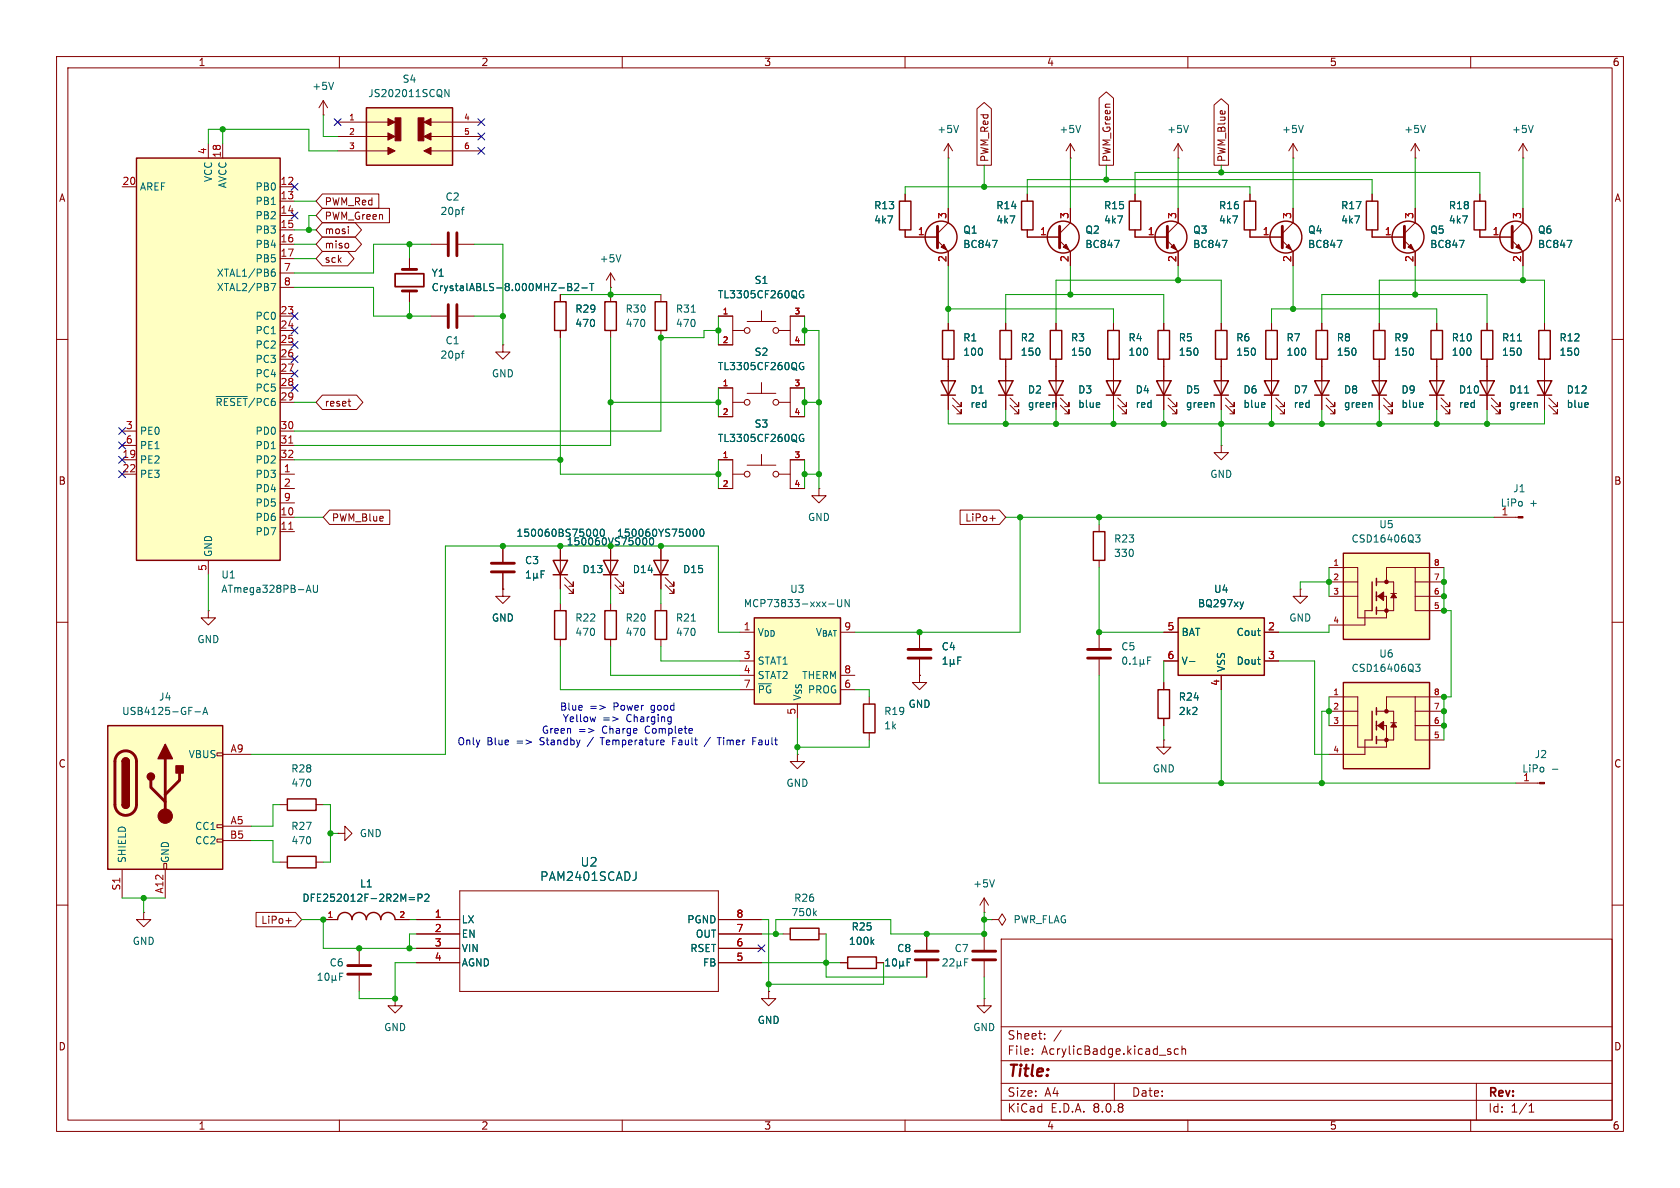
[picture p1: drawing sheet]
<svg xmlns="http://www.w3.org/2000/svg" width="297mm" height="210mm" viewBox="0 0 297 210" stroke-linecap="round" stroke-linejoin="round" font-family="sans-serif">
<g fill="none" stroke="#840000" stroke-width=".18">
<path d="M10 10h277v190h-277zM12 12h273v186h-273zM60 10v2M110 10v2M160 10v2M210 10v2M260 10v2M10 60h2M285 60h2M116.8 96.5v7.6M10 110h2M117.6 103.4l1.5 1.5v-.8v.8h-.7"/>
<path d="M117.6 102.1l1.5 1.5v-.7v.7h-.7M285 110h2M10 160h2M177 166h108v32h-108zM285 160h2M60 198v2M110 198v2M160 198v2M177 194.5h108M177 191.5h108M177 187.5h108M177 181.5h108"/>
<path d="M182.5 186.3v.1M182.5 185.5v.1M184.7 183.6v.1M184.7 182.8v.1M187.6 182.1l-1.3 2M197 191.5v3M206.6 185.9l.4 .1v.2l-.2 .2h-.3M206.6 185.4l.4 .1M208.3 185.5l-.4-.1-.3 .3v.4l.1 .2h.6M209 185.5l.2-.1 .3 .1 .1 .9M209 184.9v1.5M210 198v2"/>
<path d="M260 198v2M261 191.5v6.5M270.3 196.6h.9M270.3 195.5l.4-.4v1.5"/>
</g>
<path d="M115.6 99.1h2.5l-1.3 2.5zM115.6 101.6h2.5" fill="none" stroke="#840000" stroke-width=".25"/>
<path d="M122.7 93.6l.1-.1a.68 .68 0 0 1 .4 .7 .68 .68 0 0 1-.4 .6h-.1M123.8 93.7l.2-.2a.68 .68 0 0 1 .5 .7 .68 .68 0 0 1-.5 .6l-.2-.1-.1-.4z" fill="none" stroke="#006464" stroke-width=".18"/>
<path d="M24.1 27.9h25.4v71.2h-25.4z" fill="#ffffc2"/>
<path d="M24.1 27.9h25.4v71.2h-25.4z" fill="none" stroke="#840000" stroke-width=".25"/>
<g fill="none" stroke="#840000" stroke-width=".18">
<path d="M57.1 17.8l-.7 1.3M57.1 17.8v2.5M57.1 17.8l.8 1.3M21.6 33h2.5M36.8 25.4v2.5M39.4 25.4v2.5M49.5 33h2.6M49.5 35.6h2.6M49.5 38.1h2.6M57.1 20.3h.1M208.3 27.9h.1M208.3 25.4l-.8 1.3"/>
<path d="M208.3 25.4v2.5M208.3 25.4l.7 1.3M49.5 40.6h2.6M49.5 43.2h2.6M49.5 45.7h2.6M49.5 55.9h2.6M49.5 58.4h2.6M49.5 48.3h2.6M49.5 50.8h2.6M21.6 76.2h2.5M21.6 78.7h2.5M49.5 61h2.6"/>
<path d="M49.5 63.5h2.6M49.5 66h2.6M49.5 68.6h2.6M49.5 71.1h2.6M49.5 76.2h2.6M49.5 78.7h2.6M21.6 83.8h2.5M21.6 81.3h2.5M36.8 99.1v2.5M49.5 83.8h2.6M49.5 91.4h2.6M49.5 94h2.6"/>
<path d="M49.5 81.3h2.6M49.5 86.4h2.6M49.5 88.9h2.6"/>
</g>
<path d="M51 78.3h.8M51 93.6h.8" fill="none" stroke="#a90000" stroke-width=".18"/>
<path d="M59 14.5l-.5 1.3M210.1 22.2l-.4 1.2M47.9 50.1h.8l-.5 1.3M48 48.2l.4-.1 .3 .2-.1 .5h-.4l-.2-.1M48.6 47.6h-.4l-.2 .3M38.2 70.1h5.5M54.1 104.7l.5-1.3 .4 1.3M54.3 104.4h.6M55.4 103.4v1.1l.2 .2h.4l.1-.2v-1.1" fill="none" stroke="#006464" stroke-width=".18"/>
<path d="M64.8 19.1h15.2v10.1h-15.2z" fill="#ffffc2"/>
<g fill="none" stroke="#840000" stroke-width=".25">
<path d="M64.8 19.1h15.2v10.1h-15.2zM180.6 35.6h2v5h-2zM199.6 35.6h2.1v5h-2.1zM106.7 99.1h2.5l-1.3 2.5zM106.7 101.6h2.5"/>
<circle cx="166.4" cy="41.9" r="2.82"/>
<circle cx="188" cy="41.9" r="2.82"/>
<circle cx="207" cy="41.9" r="2.82"/>
</g>
<g fill="none" stroke="#840000" stroke-width=".18">
<path d="M59.7 26.7h8.9M59.7 24.1h8.9M59.7 21.6h8.9M76.2 26.7h8.9M76.2 24.1h8.9M76.2 21.6h8.9M167.6 36.8v2.6l-1.9 1.9M181.6 34.3v1.3M189.2 27.9h.1M189.2 25.4l-.7 1.3M189.2 25.4v2.5M189.2 36.8v2.6l-1.9 1.9"/>
<path d="M189.2 25.4l.8 1.3M200.7 34.3v1.3M208.3 36.8v2.6l-1.9 1.9M160 41.9h5.7M165.7 42.5l1.9 2v2.5M181.6 40.6v1.3h5.7M187.3 42.5l1.9 2v2.5M200.7 40.6v1.3h5.7M206.4 42.5l1.9 2v2.5M107.9 96.5v7.6M144.8 86.4v1.2h1.2l-1.2 1.3-1.3-1.3h1.3M144.8 86.4h.1"/>
<path d="M108.7 103.4l1.5 1.5v-.8v.8h-.7M108.7 102.1l1.5 1.5v-.7v.7h-.7"/>
</g>
<g fill="#840000" stroke="#840000" stroke-width=".18">
<path d="M68.6 26l1.2 .7-1.2 .6z"/>
<path d="M68.6 23.5l1.2 .6-1.2 .7z"/>
<path d="M68.6 21l1.2 .6-1.2 .6z"/>
<path d="M74.9 26.7l1.3-.7v1.3z"/>
<path d="M74.9 24.1l1.3-.6v1.3z"/>
<path d="M74.9 21.6l1.3-.6v1.2z"/>
<path d="M69.8 20.8h1.1v4.1h-1.1z"/>
<path d="M73.9 20.8h1v4.1h-1z"/>
<path d="M166.4 43.7l.5-.5 .5 1z"/>
<path d="M207 43.7l.5-.5 .5 1z"/>
<path d="M188 43.7l.5-.5 .5 1z"/>
</g>
<path d="M79.4 15.8v1.3l-.8-1.3v1.3M191 22.2l-.4 1.2M175.4 42.5h.9l-.6 1.3M197 42.5h.9l-.6 1.3M216.1 42.5h.8l-.5 1.3M114.3 95.6l-.1 .6-.2 .1h-.2M114.8 95.6l.1 .5 .2 .2 .3-.1 .1-.6" fill="none" stroke="#006464" stroke-width=".18"/>
<path d="M165.7 40v3.8M187.3 40v3.8M206.4 40v3.8" fill="none" stroke="#840000" stroke-width=".51"/>
<path d="M133.3 109.2h15.3v15.3h-15.3z" fill="#ffffc2"/>
<g fill="none" stroke="#840000" stroke-width=".25">
<path d="M159 35.6h2v5h-2zM220 35.6h2v5h-2zM241.6 35.6h2v5h-2zM260.6 35.6h2v5h-2zM115.8 53.3h2.1v5.1h-2.1zM214.9 58.4h2v5.1h-2zM223.8 58.4h2v5.1h-2zM232.7 58.4h2v5.1h-2zM253 58.4h2v5.1h-2zM261.9 58.4h2v5.1h-2zM272 58.4h2.1v5.1h-2.1zM214.6 67.3h2.6l-1.3 2.6z"/>
<path d="M214.6 69.9h2.6M223.5 67.3h2.6l-1.3 2.6zM223.5 69.9h2.6M232.4 67.3h2.5l-1.2 2.6zM232.4 69.9h2.5M242.6 67.3h2.5l-1.3 2.6zM242.6 69.9h2.5M252.7 67.3h2.6l-1.3 2.6zM252.7 69.9h2.6M261.6 67.3h2.6l-1.3 2.6zM261.6 69.9h2.6M271.8 67.3h2.5l-1.3 2.6z"/>
<path d="M271.8 69.9h2.5M106.9 108h2.1v5h-2.1zM115.8 108h2.1v5h-2.1zM133.3 109.2h15.3v15.3h-15.3zM152.7 124.5h2v5h-2zM50.8 141.2h5.1v2.1h-5.1zM139.7 164.1h5.1v2h-5.1zM149.9 169.2h5v2h-5z"/>
<circle cx="227.3" cy="41.9" r="2.82"/>
<circle cx="248.9" cy="41.9" r="2.82"/>
<circle cx="268" cy="41.9" r="2.82"/>
</g>
<g fill="none" stroke="#840000" stroke-width=".18">
<path d="M160 34.3v1.3M167.6 27.9h.1M167.6 25.4l-.7 1.3M167.6 25.4v2.5M167.6 25.4l.8 1.3M221 34.3v1.3M228.6 27.9h.1M228.6 36.8v2.6l-1.9 1.9M228.6 25.4v2.5M228.6 25.4l-.8 1.3M228.6 25.4l.8 1.3M242.6 34.3v1.3"/>
<path d="M250.2 27.9h.1M250.2 36.8v2.6l-1.9 1.9M250.2 25.4v2.5M250.2 25.4l-.8 1.3M250.2 25.4l.8 1.3M261.6 34.3v1.3M269.2 27.9h.1M269.2 25.4l-.7 1.3M269.2 25.4v2.5M269.2 36.8v2.6l-1.9 1.9M269.2 25.4l.8 1.3M76.2 43.2h2.8"/>
<path d="M81 43.2h2.8M116.8 52.1v1.2M116.8 58.4v1.3M127 55.9h2.5v5.1h-2.5M129.5 58.4h2.1M132.1 56.8h5.1M134.6 54.9v1.9M137.7 58.4h2M142.2 55.9h-2.5v5.1h2.5M160 40.6v1.3M215.9 57.2v1.2M221 40.6v1.3h5.7"/>
<path d="M224.8 57.2v1.2M226.7 42.5l1.9 2v2.5M233.7 57.2v1.2M242.6 40.6v1.3h5.7M248.3 42.5l1.9 2v2.5M254 57.2v1.2M261.6 40.6v1.3h5.7M262.9 57.2v1.2M267.3 42.5l1.9 2v2.5M273 57.2v1.2M215.9 63.5v8.9M216.7 71.6l1.5 1.6v-.8v.8h-.8"/>
<path d="M216.7 70.4l1.5 1.5v-.8v.8h-.8M224.8 63.5v8.9M225.6 71.6l1.5 1.6v-.8v.8h-.8M225.6 70.4l1.5 1.5v-.8v.8h-.8M233.7 63.5v8.9M234.4 71.6l1.6 1.6v-.8v.8h-.8M234.4 70.4l1.6 1.5v-.8v.8h-.8M243.8 64.8v7.6M244.6 71.6l1.5 1.6v-.8v.8h-.7M244.6 70.4l1.5 1.5v-.8v.8h-.7M254 63.5v8.9M254.8 71.6l1.5 1.6v-.8v.8h-.8"/>
<path d="M254.8 70.4l1.5 1.5v-.8v.8h-.8M262.9 63.5v8.9M263.7 71.6l1.5 1.6v-.8v.8h-.8M263.7 70.4l1.5 1.5v-.8v.8h-.8M273 63.5v8.9M273.8 71.6l1.5 1.6v-.8v.8h-.7M273.8 70.4l1.5 1.5v-.8v.8h-.7M107.9 106.7v1.3M107.9 113v1.3M116.8 106.7v1.3M116.8 113v1.3M130.8 111.8h2.5"/>
<path d="M130.8 116.8h2.5M130.8 119.4h2.5M148.6 119.4h2.5M194.3 111.8v2.8M194.3 116.6v2.8M130.8 121.9h2.5M141 133.4v1.2h1.2l-1.2 1.3-1.3-1.3h1.3M141 133.4h.1M141 124.5v2.5M148.6 121.9h2.5M153.7 123.2v1.3M153.7 129.5v1.3"/>
<path d="M49.5 142.2h1.3M55.9 142.2h1.2M81.3 157.5h45.7v17.8h-45.7zM174 158.8l-.8 1.2M174 158.8v2.5M174 158.8l.8 1.2M73.7 162.6h7.6M73.7 165.1h7.6M73.7 167.6h7.6M73.7 170.2h7.6M127 162.6h7.6M127 165.1h7.6"/>
<path d="M127 167.6h7.6M127 170.2h7.6M135.9 175.3v1.2h1.3l-1.3 1.3-1.3-1.3h1.3M135.9 175.3h.1M138.4 165.1h1.3M144.8 165.1h1.2M148.6 170.2h1.3M154.9 170.2h1.3M174 161.3h.1M174 165.1v2.8M174 169.9v2.8M175.3 162.6h1.2l.7-1.1 .6 1.1-.6 1-.7-1"/>
<path d="M175.3 162.6h.1"/>
<circle cx="132.1" cy="58.4" r=".51"/>
<circle cx="137.2" cy="58.4" r=".51"/>
</g>
<g fill="none" stroke="#006464" stroke-width=".18">
<path d="M81.6 37.1h.4M82 36.6l-.2 .1M169.5 22.2l-.5 1.2M230.4 22.2l-.4 1.2M252 22.2l-.4 1.2M271.1 22.2l-.5 1.2M122.2 55.2h.7M141.3 52.1l.1 .4 .3 .1 .4-.1v-.4h-.3M142 51.4h-.5l-.2 .5M236.4 42.5h.8l-.5 1.3M258 42.5h.8l-.5 1.3M277 42.5h.9l-.6 1.3"/>
<path d="M223.6 71.2v.3l-.6 .1M242.5 71.2l.1 .8M251.5 71.2l.1 .3-.6 .1M268.3 60.3h.7M269.5 69.5h.8M271.7 71.2l.1 .8M280.7 71.2l.1 .3-.6 .1M122.2 109.8h.7M146.5 106.8h1M148.1 106v1l.2 .3 .4-.1 .1-.2v-1M150.1 106v1.3l-.7-1.3v1.3M198.7 116.2l.1-.1a.68 .68 0 0 1 .4 .7 .68 .68 0 0 1-.4 .6 .84 .84 0 0 1-.1-1.2z"/>
<path d="M199.7 117.3v.1M200.3 117.4h.7M200.3 116.5l.4-.4v1.3M201.6 117.2l.1 .2h.3l.2-.2M201.6 116.6v1.2M202.2 117.2l.1 .2M202.2 116.6v.6M202.9 116.8h.4M203.5 116.1h-.6v1.3M112.4 154.1v1.1l-.2 .4M175.8 155.5l-.4 1.3M144 161.4l.3 .5"/>
<path d="M144.3 161l-.5 .5M154.1 166.5l.4 .4M154.5 166.1l-.5 .5M166.7 169.6l.5-.1 .2 .4-.7 .9h.7M167.9 169.6l.5-.1 .3 .4-.8 .9h.8M169.2 170.6l.2 .2h.2l.2-.2M169.2 169.9v1.3M169.8 170.6l.2 .2M169.8 169.9v.7M170.5 170.1h.5M171.1 169.5h-.6v1.3"/>
</g>
<path d="M79.2 41.1v4.1M80.8 41.1v4.1M226.7 40v3.8M248.3 40v3.8M267.3 40v3.8M192.3 116.3h4M192.3 114.8h4M172 168.1h4M172 169.7h4" fill="none" stroke="#840000" stroke-width=".51"/>
<g fill="#840000" stroke="#840000" stroke-width=".18">
<path d="M227.3 43.7l.5-.5 .5 1z"/>
<path d="M248.9 43.7l.5-.5 .5 1z"/>
<path d="M268 43.7l.5-.5 .5 1z"/>
</g>
<path d="M19 128.3h20.4v25.4h-20.4z" fill="#ffffc2"/>
<g fill="none" stroke="#840000" stroke-width=".18">
<path d="M186.7 64.8v7.6M187.5 71.6l1.5 1.6v-.8v.8h-.8M187.5 70.4l1.5 1.5v-.8v.8h-.8M215.9 78.7v1.3h1.3l-1.3 1.3-1.3-1.3h1.3M215.9 78.7h.1M162.6 119.4v1.3h1.2l-1.2 1.2-1.3-1.2h1.3M162.6 119.4h.1M162.6 111.8v2.8M162.6 116.6v2.8M38.4 133.1h1v.5h-1zM39.4 133.4h5M205.7 130.8v1.3h1.3l-1.3 1.3-1.2-1.3h1.2"/>
<path d="M205.7 130.8h.1M205.7 120.7v1.2M205.7 127v1.3M21.6 153.7v5.1M29 152.7h.5v1h-.5zM29.2 153.7v5.1M38.4 148.3h1v.5h-1zM38.4 145.8h1v.5h-1zM39.4 146.1h5M39.4 148.6h5M49.5 152.4h1.3M55.9 152.4h1.2"/>
<path d="M59.7 147.3h1.3v-1.2l1.2 1.2-1.2 1.3v-1.3M59.7 147.3h.1M25.4 161.3v1.3h1.3l-1.3 1.2-1.3-1.2h1.3M25.4 161.3h.1M57.1 162.6h2.6M63.5 167.6v2.8M63.5 172.5v2.8M69.8 176.5v1.3h1.3l-1.3 1.3-1.2-1.3h1.2M69.8 176.5h.1M69.8 162.6h2.6"/>
</g>
<path d="M185.4 67.3h2.6l-1.3 2.6zM185.4 69.9h2.6M19 128.3h20.4v25.4h-20.4zM21.6 134.6a.64 .64 0 0 1 .6-.6 .64 .64 0 0 1 .7 .6M204.7 121.9h2.1v5.1h-2.1zM21.6 142.2a.64 .64 0 0 0 .6 .7 .64 .64 0 0 0 .7-.7M50.8 151.4h5.1v2h-5.1zM59.7 162.6a1.27 1.27 0 0 1 1.3-1.3 1.27 1.27 0 0 1 1.2 1.3 1.27 1.27 0 0 1 1.3-1.3 1.27 1.27 0 0 1 1.3 1.3 1.27 1.27 0 0 1 1.2-1.3 1.27 1.27 0 0 1 1.3 1.3 1.27 1.27 0 0 1 1.3-1.3 1.27 1.27 0 0 1 1.2 1.3" fill="none" stroke="#840000" stroke-width=".25"/>
<path d="M160.5 116.3h4.1M160.5 114.8h4.1M20.9 133.3a1.9 1.9 0 0 1 2-.4 1.9 1.9 0 0 1 1.2 1.7v7.6a1.91 1.91 0 0 1-1.9 1.9 1.91 1.91 0 0 1-1.9-1.9v-7.7l.2-.7zM26.7 137.9v1.3l2.5 2.5M29.2 134.1v10.2M31.7 136.7v1.2l-2.5 2.6M61.5 170.7h4M61.5 172.2h4" fill="none" stroke="#840000" stroke-width=".51"/>
<g fill="#840000" stroke="#840000" stroke-width=".25">
<path d="M21.6 142.2h1.3a.64 .64 0 0 1-.7 .7 .64 .64 0 0 1-.6-.7z"/>
<path d="M21.6 134.6h1.3v7.6h-1.3z"/>
<path d="M21.8 134.2a.64 .64 0 0 1 .7-.2 .64 .64 0 0 1 .4 .6h-1.3z"/>
<path d="M29.2 131.6l1.3 2.5h-2.6z"/>
<path d="M31.1 135.4h1.3v1.3h-1.3z"/>
<circle cx="26.7" cy="137.3" r=".63"/>
</g>
<circle cx="29.2" cy="144.3" r="1.27" fill="#840000" stroke="#840000" stroke-width=".18"/>
<g fill="none" stroke="#006464" stroke-width=".18">
<path d="M194.4 71.2v.3l-.6 .1M166.7 117.4h.7M166.7 116.5l.4-.4v1.3M168 117.2l.2 .2h.2l.2-.2M168 116.6v1.2M168.6 117.2l.2 .2M168.6 116.6v.6M169.3 116.8h.4M169.9 116.1h-.6v1.3M34.5 125.8h.9M35.9 126.3l.4-1.3 .4 1.3M36 125.9h.6"/>
<path d="M72.3 158.7h1M72.3 159h1M73.9 158.7h.6l.1-.2v-.3l-.7-.1v1.2M75.1 158.2l.5-.1 .2 .3-.7 .9h.7M56.2 173.3h.8M56.2 172.4l.4-.4v1.3M57.6 172.1l.1-.1a.68 .68 0 0 1 .5 .7 .68 .68 0 0 1-.5 .6 .84 .84 0 0 1-.1-1.2zM58.7 173.1l.2 .2h.2l.2-.2M58.7 172.5v1.2M59.3 173.1l.2 .2M59.3 172.5v.6M60 172.6h.5"/>
<path d="M60.6 172h-.6v1.3"/>
</g>
<path d="M208.3 109.2h15.2v10.2h-15.2z" fill="#ffffc2"/>
<path d="M98 53.3h2.1v5.1h-2.1zM195.8 58.4h2.1v5.1h-2.1zM204.7 58.4h2.1v5.1h-2.1zM195.6 67.3h2.5l-1.3 2.6zM195.6 69.9h2.5M204.5 67.3h2.5l-1.3 2.6zM204.5 69.9h2.5M97.8 99.1h2.5l-1.2 2.5zM193.3 94h2v5.1h-2zM97.8 101.6h2.5M208.3 109.2h15.2v10.2h-15.2z" fill="none" stroke="#840000" stroke-width=".25"/>
<g fill="none" stroke="#840000" stroke-width=".18">
<path d="M72.4 45.7v1.9M72.4 51.4v1.9M99.1 52.1v1.2M99.1 58.4v1.3M107.9 50.8h.1M107.9 48.3l-.7 1.2M107.9 48.3v2.5M107.9 48.3l.8 1.2M196.8 57.2v1.2M205.7 57.2v1.2M196.8 63.5v8.9M197.6 71.6l1.5 1.6v-.8v.8h-.7"/>
<path d="M197.6 70.4l1.5 1.5v-.8v.8h-.7M205.7 63.5v8.9M206.5 71.6l1.5 1.6v-.8v.8h-.7M206.5 70.4l1.5 1.5v-.8v.8h-.7M99.1 96.5v7.6M127 81.3h2.5v5.1h-2.5M129.5 83.8h2.1M132.1 82.2h5.1M134.6 80.3v1.9M137.7 83.8h2M142.2 81.3h-2.5v5.1h2.5M194.3 92.7v1.3"/>
<path d="M194.3 99.1v1.2M36.8 108v1.2h1.3l-1.3 1.3-1.2-1.3h1.2M36.8 108h.1M99.8 103.4l1.5 1.5v-.8v.8h-.7M99.8 102.1l1.5 1.5v-.7v.7h-.7M205.7 111.8h2.6M205.7 116.8h2.6M215.9 119.4v2.5M223.5 111.8h2.6M223.5 116.8h2.6M163.8 165.1v2.8M163.8 169.9v2.8"/>
<path d="M174 176.5v1.3h1.3l-1.3 1.3-1.3-1.3h1.3M174 176.5h.1"/>
<circle cx="132.1" cy="83.8" r=".51"/>
<circle cx="137.2" cy="83.8" r=".51"/>
</g>
<g fill="none" stroke="#006464" stroke-width=".18">
<path d="M100.4 50.1h.4l.2 .3-.2 .3 .2 .1 .1 .3-.2 .3h-.5zM100.4 50.7h.4M101.6 50.2l.5-.1 .2 .4-.8 .9h.8M102.9 50.9h.9M104.3 50.1h.7M104.6 50.1v1.3M109.8 45l-.5 1.3M141.3 77.5l.1 .4 .3 .1 .4-.1v-.4h-.3M142 76.8h-.5l-.2 .5M214.6 71.2v.8M104.9 94l.1-.3 .2-.2a.69 .69 0 0 1 .5 .6 .69 .69 0 0 1-.3 .7M104.9 94.3l.2 .5"/>
<path d="M106.3 94.8a.75 .75 0 0 1 .2-1.3 .84 .84 0 0 1 .2 1.3M210.3 116.9h.9M219.8 106.4l-.3 .9M156.6 170.8h.7M156.6 169.9l.3-.4v1.3M158 169.5h.1a.68 .68 0 0 1 .4 .6 .68 .68 0 0 1-.4 .7 .84 .84 0 0 1-.1-1.3zM159 170.6l.2 .2h.3l.1-.2M159 169.9v1.3M159.6 170.6l.2 .2M159.6 169.9v.7M160.4 170.1h.4M161 169.5h-.6v1.3"/>
</g>
<path d="M71.1 51.4h2.6M71.1 47.6h2.6M161.8 168.1h4.1M161.8 169.7h4.1" fill="none" stroke="#840000" stroke-width=".51"/>
<path d="M69.8 48.4h5.1v2.3h-5.1z" fill="none" stroke="#840000" stroke-width=".3"/>
<path d="M237.5 120.7h15.2v15.2h-15.2z" fill="#ffffc2"/>
<path d="M106.9 53.3h2.1v5.1h-2.1zM166.6 58.4h2.1v5.1h-2.1zM176.8 58.4h2v5.1h-2zM185.7 58.4h2v5.1h-2zM242.8 58.4h2.1v5.1h-2.1zM166.4 67.3h2.5l-1.3 2.6zM166.4 69.9h2.5M237.5 120.7h15.2v15.2h-15.2zM242.6 125.7v5.1M243.3 125.1v1.3M243.3 127.5v1.5M243.3 130.2v1.2" fill="none" stroke="#840000" stroke-width=".25"/>
<g fill="none" stroke="#840000" stroke-width=".41">
<circle cx="245.1" cy="130.8" r=".2"/>
<circle cx="245.1" cy="125.7" r=".2"/>
</g>
<g fill="none" stroke="#840000" stroke-width=".18">
<path d="M76.2 55.9h2.8M81 55.9h2.8M107.9 52.1v1.2M107.9 58.4v1.3M167.6 57.2v1.2M177.8 57.2v1.2M186.7 57.2v1.2M243.8 57.2v1.2M167.6 63.5v8.9M168.4 71.6l1.5 1.6v-.8v.8h-.7M168.4 70.4l1.5 1.5v-.8v.8h-.7M177.8 63.5v1.3"/>
<path d="M186.7 63.5v1.3M243.8 63.5v1.3M88.9 96.5v2.8M88.9 104.1v1.3h1.3l-1.3 1.3-1.3-1.3h1.3M88.9 104.1h.1M88.9 101.3v2.8M234.9 125.7h5.1M234.9 123.2h5.1v8.9h5.1v-3.8h-1.8M234.9 128.3h5.1M242.6 130.8h-1.3v2.6h-6.4M243.3 125.7h3.1v5.1h-3.1M245.9 127.8h1"/>
<path d="M250.2 125.7h5.1M250.2 128.3h5.1M250.2 123.2v7.6h5.1M255.3 123.2h-10.2v2.5M268 138.4h4.2"/>
</g>
<g fill="#840000" stroke="#840000" stroke-width=".18">
<path d="M243.6 128.3l1-.8v1.5z"/>
<path d="M246.4 127.8l.5 .7h-1z"/>
<path d="M272.2 138.3h.8v.3h-.8z"/>
</g>
<path d="M81.6 62.5h.4M82 62l-.2 .1M93.1 102.2h.7M93.1 101.3l.3-.4v1.3M94.3 102l.2 .2h.3l.1-.2M94.3 101.3v1.3M94.9 102l.2 .2M94.9 101.3v.7M95.7 101.5h.4M96.3 100.9h-.6v1.3M250.3 117.4h.7l-.4 .5 .4 .1v.6l-.2 .1-.5-.1M274.4 136h1" fill="none" stroke="#006464" stroke-width=".18"/>
<path d="M79.2 53.8v4.1M80.8 53.8v4.1M86.9 99.6h4M86.9 101.1h4" fill="none" stroke="#840000" stroke-width=".51"/>
<path d="M237.5 97.8h15.2v15.2h-15.2z" fill="#ffffc2"/>
<path d="M176.5 67.3h2.6l-1.3 2.6zM176.5 69.9h2.6M237.5 97.8h15.2v15.2h-15.2zM98 108h2.1v5h-2.1zM242.6 102.9v5.1M243.3 102.2v1.3M243.3 104.6v1.6M243.3 107.3v1.3" fill="none" stroke="#840000" stroke-width=".25"/>
<g fill="none" stroke="#840000" stroke-width=".41">
<circle cx="245.1" cy="107.9" r=".2"/>
<circle cx="245.1" cy="102.9" r=".2"/>
</g>
<g fill="none" stroke="#840000" stroke-width=".18">
<path d="M172.7 19.2l1.3-1.1 1.3 1.1v10h-2.6zM194.3 17.4l1.3-1.2 1.3 1.2v11.8h-2.6zM214.6 18.6l1.3-1.1 1.3 1.1v10.6h-2.6zM57 39.4h5.8l1.1 1.2-1.1 1.3h-5.8l-1.1-1.3zM57 34.3h10v2.5h-10l-1.1-1.2zM57 36.8h11.8v2.6h-11.8l-1.1-1.3zM160 34.3v1.3M167.6 36.8v2.6M181.6 34.3v1.3M189.2 36.8v2.6M200.7 34.3v1.3M208.3 36.8v2.6"/>
<path d="M221 34.3v1.3M228.6 36.8v2.6M242.6 34.3v1.3M250.2 36.8v2.6M261.6 34.3v1.3M269.2 36.8v2.6M57 44.4h4.5l1.1 1.3-1.1 1.3h-4.5l-1.1-1.3zM57 41.9h5.8l1.1 1.3-1.1 1.3h-5.8l-1.1-1.3zM61.6 40v.2M61.6 40.5v.8M61.6 43.1v.6M72.4 45.7v1.3"/>
<path d="M72.4 52.1v1.2M99.1 52.1v1.2M99.1 58.4v1.3M127 55.9h2.5M139.7 55.9h2.5M160 40.6v1.3h5.7M167.6 44.5v2.5M167.6 57.2v1.2M177.8 57.2v1.2M181.6 40.6v1.3h5.7M186.7 57.2v1.2M189.2 44.5v2.5"/>
<path d="M196.8 57.2v1.2M200.7 40.6v1.3h5.7M205.7 57.2v1.2M208.3 44.5v2.5M215.9 57.2v1.2M221 40.6v1.3h5.7M224.8 57.2v1.2M228.6 44.5v2.5M233.7 57.2v1.2M242.6 40.6v1.3h5.7M243.8 57.2v1.2M250.2 44.5v2.5"/>
<path d="M254 57.2v1.2M261.6 40.6v1.3h5.7M262.9 57.2v1.2M269.2 44.5v2.5M273 57.2v1.2M57 69.8h6l1.2 1.3-1.2 1.3h-6l-1.1-1.3zM61.5 70.9h.5M61.8 71.7l.2 .1M88.9 61v1.2h1.3l-1.3 1.3-1.3-1.3h1.3M88.9 61h.1M127 68.6h2.5v5.1h-2.5M127 61h2.5"/>
<path d="M129.5 71.1h2.1M132.1 69.5h5.1M134.6 67.6v1.9M137.7 71.1h2M139.7 61h2.5M142.2 68.6h-2.5v5.1h2.5M167.6 63.5v3.8M167.6 69.9v2.5M177.8 63.5v8.9M178.6 71.6l1.5 1.6v-.8v.8h-.8M178.6 70.4l1.5 1.5v-.8v.8h-.8M186.7 63.5v3.8"/>
<path d="M186.7 69.9v2.5M196.8 63.5v3.8M196.8 69.9v2.5M205.7 63.5v3.8M205.7 69.9v2.5M215.9 63.5v3.8M215.9 69.9v2.5M224.8 63.5v3.8M224.8 69.9v2.5M233.7 63.5v3.8M233.7 69.9v2.5M243.8 63.5v3.8"/>
<path d="M243.8 69.9v2.5M254 63.5v3.8M254 69.9v2.5M262.9 63.5v3.8M262.9 69.9v2.5M273 63.5v3.8M273 69.9v2.5M58.3 90.2h10.6v2.5h-10.6l-1.2-1.3zM88.9 96.5v2.8M99.1 96.5v2.6M107.9 96.5v2.6M116.8 96.5v2.6"/>
<path d="M127 81.3h2.5M127 86.4h2.5M139.7 81.3h2.5M139.7 86.4h2.5M169.7 90.2h7l1.1 1.2-1.1 1.3h-7zM175 91.6h1M264.2 91.4h4.2M88.9 104.1h.1M88.9 101.3v2.8M99.1 101.6v2.5M99.1 106.7v1.3M99.1 113v1.3"/>
<path d="M107.9 101.6v2.5M116.8 101.6v2.5M162.6 119.4h.1M162.6 111.8v2.8M162.6 116.6v2.8M205.7 111.8h2.6M205.7 116.8h2.6M215.9 119.4v2.5M223.5 111.8h2.6M223.5 116.8h2.6M229.9 104.1v1.3h1.2l-1.2 1.3-1.3-1.3h1.3M229.9 104.1h.1"/>
<path d="M234.9 102.9h5.1M234.9 100.3h5.1v8.9h5.1v-3.8h-1.8M234.9 105.4h5.1M242.6 108h-1.3v2.5h-6.4M243.3 102.9h3.1v5.1h-3.1M245.9 104.9h1M250.2 102.9h5.1M250.2 105.4h5.1M250.2 100.3v7.7h5.1M255.3 100.3h-10.2v2.6M205.7 120.7v1.2M205.7 127v1.3"/>
<path d="M45.3 161.3h6.9l1.1 1.3-1.1 1.2h-6.9zM50.5 162.7h1M57.1 162.6h2.6M69.8 162.6h2.6M73.7 162.6h7.6M73.7 165.1h7.6M73.7 167.6h7.6M73.7 170.2h7.6M127 162.6h7.6M127 165.1h7.6M127 167.6h7.6M127 170.2h7.6"/>
<path d="M135.9 175.3h.1M148.6 170.2h1.3M154.9 170.2h1.3M163.8 165.1v2.8M163.8 169.9v2.8"/>
<circle cx="132.1" cy="71.1" r=".51"/>
<circle cx="137.2" cy="71.1" r=".51"/>
</g>
<g fill="#840000" stroke="#840000" stroke-width=".18">
<path d="M243.6 105.4l1-.8v1.6z"/>
<path d="M246.4 104.9l.5 .8h-1z"/>
<path d="M268.4 91.3h.8v.3h-.8z"/>
</g>
<g fill="none" stroke="#006464" stroke-width=".18">
<path d="M100.4 50.1h.4l.2 .3-.2 .3 .2 .1 .1 .3-.2 .3h-.5zM100.4 50.7h.4M101.6 50.2l.5-.1 .2 .4-.8 .9h.8M102.9 50.9h.9M104.3 50.1h.7M104.6 50.1v1.3M141.3 52.1l.1 .4 .3 .1 .4-.1v-.4h-.3M142 51.4h-.5l-.2 .5M175.4 42.5h.9l-.6 1.3M197 42.5h.9l-.6 1.3M216.1 42.5h.8l-.5 1.3M236.4 42.5h.8l-.5 1.3"/>
<path d="M258 42.5h.8l-.5 1.3M277 42.5h.9l-.6 1.3M141.3 64.8l.1 .4 .3 .1 .4-.1v-.4h-.3M141.3 77.5l.1 .4 .3 .1 .4-.1v-.4h-.3M142 64.1h-.5l-.2 .5M142 76.8h-.5l-.2 .5M186.6 71.2l.1 .8M194.4 71.2v.3l-.6 .1M214.6 71.2v.8M223.6 71.2v.3l-.6 .1M242.5 71.2l.1 .8M251.5 71.2l.1 .3-.6 .1"/>
<path d="M268.3 60.3h.7M269.5 69.5h.8M271.7 71.2l.1 .8M280.7 71.2l.1 .3-.6 .1M104.9 94l.1-.3 .2-.2a.69 .69 0 0 1 .5 .6 .69 .69 0 0 1-.3 .7M104.9 94.3l.2 .5M106.3 94.8a.75 .75 0 0 1 .2-1.3 .84 .84 0 0 1 .2 1.3M114.3 95.6l-.1 .6-.2 .1h-.2M114.8 95.6l.1 .5 .2 .2 .3-.1 .1-.6M122.7 93.6l.1-.1a.68 .68 0 0 1 .4 .7 .68 .68 0 0 1-.4 .6h-.1M123.8 93.7l.2-.2a.68 .68 0 0 1 .5 .7 .68 .68 0 0 1-.5 .6l-.2-.1-.1-.4zM250.3 94.6h.7l-.4 .4 .4 .2v.5l-.2 .1h-.5"/>
<path d="M93.1 102.2h.7M93.1 101.3l.3-.4v1.3M94.3 102l.2 .2h.3l.1-.2M94.3 101.3v1.3M94.9 102l.2 .2M94.9 101.3v.7M95.7 101.5h.4M96.3 100.9h-.6v1.3M166.7 117.4h.7M166.7 116.5l.4-.4v1.3M168 117.2l.2 .2h.2l.2-.2M168 116.6v1.2"/>
<path d="M168.6 117.2l.2 .2M168.6 116.6v.6M169.3 116.8h.4M169.9 116.1h-.6v1.3M210.3 116.9h.9M219.8 106.4l-.3 .9M72.3 158.7h1M72.3 159h1M73.9 158.7h.6l.1-.2v-.3l-.7-.1v1.2M75.1 158.2l.5-.1 .2 .3-.7 .9h.7M112.4 154.1v1.1l-.2 .4M154.1 166.5l.4 .4"/>
<path d="M154.5 166.1l-.5 .5M156.6 170.8h.7M156.6 169.9l.3-.4v1.3M158 169.5h.1a.68 .68 0 0 1 .4 .6 .68 .68 0 0 1-.4 .7 .84 .84 0 0 1-.1-1.3zM159 170.6l.2 .2h.3l.1-.2M159 169.9v1.3M159.6 170.6l.2 .2M159.6 169.9v.7M160.4 170.1h.4M161 169.5h-.6v1.3"/>
</g>
<g fill="none" stroke="#0000c2" stroke-width=".18">
<path d="M104 128.8l1 .3-1 .4M105.3 126.7l-.3 .9M106 124.7l1 .3-1 .4M108.3 126.7l1 .4-1 .4M118.7 126.7v1.1l-.2 .1M118.7 127.5l-.2 .1M118.9 131h.4M118.9 130.4v1.3M125.6 130.3l-1.1 1.7M126.8 130.4h.7M127.2 130.4v1.3M133.1 131h.4"/>
<path d="M133.1 130.4h.6"/>
</g>
<g fill="none" stroke="#009600" stroke-width=".18">
<path d="M36.8 25.4v-2.5h17.8v3.8h5.1M39.4 22.9v2.5M52.1 35.6h3.8M55.9 38.1h-1.3v2.5M57.1 20.3v3.8h2.6M160 34.3v-1.3h61v1.3M167.6 27.9v8.9M174 29.2v3.8M181.6 34.3v-2.5h61v2.5M189.2 27.9v8.9M195.6 29.2v2.6M200.7 34.3v-3.8h60.9v3.8"/>
<path d="M208.3 27.9v8.9M215.9 29.2v1.3M228.6 27.9v8.9M250.2 27.9v8.9M269.2 27.9v8.9M52.1 50.8h13.9v5.1h10.2M52.1 43.2h3.8M52.1 45.7h3.8M52.1 40.6h3.8M72.4 43.2v2.5M72.4 53.3v2.6M76.2 43.2h-10.2v5.1h-13.9"/>
<path d="M83.8 43.2h5.1v17.8M83.8 55.9h5.1M99.1 52.1h17.7M99.1 59.7v24.1h27.9M107.9 50.8v1.3M107.9 59.7v19h-55.8M127 58.4h-2.5v1.3h-7.7v16.5h-64.7M127 55.9v5.1M142.2 55.9v5.1M142.2 58.4h2.6v28M167.6 47v10.2M167.6 54.6h29.2v2.6"/>
<path d="M177.8 57.2v-5.1h27.9v5.1M186.7 57.2v-7.7h29.2v7.7M189.2 47v5.1M208.3 47v2.5M224.8 57.2v-2.6h29.2v2.6M228.6 47v7.6M233.7 57.2v-5.1h29.2v5.1M243.8 57.2v-7.7h29.2v7.7M250.2 47v5.1M269.2 47v2.5M52.1 71.1h3.8M107.9 71.1h19.1"/>
<path d="M127 68.6v5.1M142.2 68.6v5.1M142.2 71.1h2.6M167.6 72.4v2.5h105.4v-2.5M177.8 72.4v2.5M186.7 72.4v2.5M196.8 72.4v2.5M205.7 72.4v2.5M215.9 72.4v6.3M224.8 72.4v2.5M233.7 72.4v2.5M243.8 72.4v2.5"/>
<path d="M254 72.4v2.5M262.9 72.4v2.5M52.1 91.4h5M52.1 81.3h47M127 81.3v5.1M142.2 81.3v5.1M142.2 83.8h2.6M177.8 91.4h86.4M180.3 91.4v20.4h-29.2M194.3 91.4v1.3M36.8 101.6v6.4M99.1 104.1v2.6"/>
<path d="M99.1 114.3v7.6h31.7M107.9 104.1v2.6M107.9 114.3v5.1h22.9M116.8 114.3v2.5h14M116.8 104.1v2.6M130.8 111.8h-3.8v-15.3h-48.3v36.9h-34.3M194.3 100.3v11.5h11.4M194.3 119.4v19h73.7M205.7 116.8v3.9M226.1 116.8h6.3v16.6h2.5M234.9 110.5v1.3h-8.8M234.9 102.9h-5v1.2"/>
<path d="M234.9 100.3v5.1M255.3 100.3v7.7h1.2v15.2h-1.2v7.6M141 127v6.4M151.1 121.9h2.6v1.3M153.7 130.8v1.3h-12.7M205.7 128.3v2.5M215.9 121.9v16.5M234.9 125.7h-1.2v12.7M234.9 123.2v5.1M21.6 158.8h7.6M25.4 158.8v2.5M44.4 148.6h3.9v3.8h1.2"/>
<path d="M49.5 142.2h-1.2v3.9h-3.9M57.1 142.2h1.3v10.2h-1.3M58.4 147.3h1.3M53.3 162.6h3.8v5h16.6M72.4 162.6h1.3M73.7 165.1h-1.3v2.5M73.7 170.2h-3.9v6.3h-6.3v-1.2M134.6 165.1h3.8M134.6 162.6h1.3v12.7M134.6 170.2h14M146 165.1v7.6h17.8M156.2 170.2v3.8h-20.3"/>
<path d="M174 161.3v3.8h-16.5v-2.5h-20.3v2.5M174 172.7v3.8M174 162.6h1.3"/>
</g>
<g fill="none" stroke="#000084" stroke-width=".18">
<path d="M51.5 37.5l1.2 1.2M51.5 32.4l1.2 1.2M52.7 37.5l-1.2 1.2M52.7 32.4l-1.2 1.2M59.1 21l1.2 1.2M60.3 21l-1.2 1.2M84.5 21l1.2 1.2M84.5 26.1l1.2 1.2M84.5 23.5l1.2 1.2M85.7 21l-1.2 1.2M85.7 26.1l-1.2 1.2M85.7 23.5l-1.2 1.2"/>
<path d="M51.5 57.8l1.2 1.2M51.5 55.3l1.2 1.2M52.7 57.8l-1.2 1.2M52.7 55.3l-1.2 1.2M21 75.6l1.2 1.2M21 78.1l1.2 1.2M22.2 75.6l-1.2 1.2M22.2 78.1l-1.2 1.2M51.5 65.4l1.2 1.2M51.5 60.4l1.2 1.2M51.5 62.9l1.2 1.2M51.5 68l1.2 1.2"/>
<path d="M52.7 65.4l-1.2 1.2M52.7 60.4l-1.2 1.2M52.7 62.9l-1.2 1.2M52.7 68l-1.2 1.2M21 80.7l1.2 1.2M21 83.2l1.2 1.2M22.2 80.7l-1.2 1.2M22.2 83.2l-1.2 1.2M134 167l1.2 1.2M135.2 167l-1.2 1.2"/>
</g>
<g fill="#009600" stroke="#009600" stroke-width=".18">
<circle cx="99.1" cy="81.3" r=".46"/>
<circle cx="88.9" cy="96.5" r=".46"/>
<circle cx="99.1" cy="96.5" r=".46"/>
<circle cx="58.4" cy="147.3" r=".46"/>
<circle cx="88.9" cy="55.9" r=".46"/>
<circle cx="107.9" cy="71.1" r=".46"/>
<circle cx="72.4" cy="43.2" r=".46"/>
<circle cx="107.9" cy="52.1" r=".46"/>
<circle cx="142.2" cy="71.1" r=".46"/>
<circle cx="127" cy="71.1" r=".46"/>
<circle cx="144.8" cy="71.1" r=".46"/>
<circle cx="142.2" cy="58.4" r=".46"/>
<circle cx="127" cy="58.4" r=".46"/>
<circle cx="116.8" cy="59.7" r=".46"/>
<circle cx="72.4" cy="55.9" r=".46"/>
<circle cx="39.4" cy="22.9" r=".46"/>
<circle cx="54.6" cy="40.6" r=".46"/>
<circle cx="144.8" cy="83.8" r=".46"/>
<circle cx="142.2" cy="83.8" r=".46"/>
<circle cx="127" cy="83.8" r=".46"/>
<circle cx="162.6" cy="111.8" r=".46"/>
<circle cx="116.8" cy="96.5" r=".46"/>
<circle cx="69.8" cy="176.5" r=".46"/>
<circle cx="72.4" cy="167.6" r=".46"/>
<circle cx="57.1" cy="162.6" r=".46"/>
<circle cx="25.4" cy="158.8" r=".46"/>
<circle cx="63.5" cy="167.6" r=".46"/>
<circle cx="163.8" cy="165.1" r=".46"/>
<circle cx="141" cy="132.1" r=".46"/>
<circle cx="174" cy="162.6" r=".46"/>
<circle cx="174" cy="165.1" r=".46"/>
<circle cx="146" cy="170.2" r=".46"/>
<circle cx="135.9" cy="174" r=".46"/>
<circle cx="137.2" cy="165.1" r=".46"/>
<circle cx="243.8" cy="74.9" r=".46"/>
<circle cx="254" cy="74.9" r=".46"/>
<circle cx="269.2" cy="49.5" r=".46"/>
<circle cx="250.2" cy="52.1" r=".46"/>
<circle cx="262.9" cy="74.9" r=".46"/>
<circle cx="194.3" cy="91.4" r=".46"/>
<circle cx="194.3" cy="111.8" r=".46"/>
<circle cx="205.7" cy="74.9" r=".46"/>
<circle cx="180.3" cy="91.4" r=".46"/>
<circle cx="255.3" cy="102.9" r=".46"/>
<circle cx="195.6" cy="31.8" r=".46"/>
<circle cx="208.3" cy="49.5" r=".46"/>
<circle cx="215.9" cy="30.5" r=".46"/>
<circle cx="174" cy="33" r=".46"/>
<circle cx="167.6" cy="54.6" r=".46"/>
<circle cx="228.6" cy="54.6" r=".46"/>
<circle cx="224.8" cy="74.9" r=".46"/>
<circle cx="215.9" cy="74.9" r=".46"/>
<circle cx="233.7" cy="74.9" r=".46"/>
<circle cx="255.3" cy="105.4" r=".46"/>
<circle cx="255.3" cy="108" r=".46"/>
<circle cx="233.7" cy="138.4" r=".46"/>
<circle cx="215.9" cy="138.4" r=".46"/>
<circle cx="255.3" cy="123.2" r=".46"/>
<circle cx="255.3" cy="125.7" r=".46"/>
<circle cx="255.3" cy="128.3" r=".46"/>
<circle cx="234.9" cy="125.7" r=".46"/>
<circle cx="234.9" cy="102.9" r=".46"/>
<circle cx="186.7" cy="74.9" r=".46"/>
<circle cx="189.2" cy="52.1" r=".46"/>
<circle cx="196.8" cy="74.9" r=".46"/>
<circle cx="177.8" cy="74.9" r=".46"/>
</g>
<text font-size="2.8" fill="#840000" x="178" y="190.9">Title:</text>
<g font-size="2.1" fill="#006464">
<text x="95.4" y="155.9">PAM2401SCADJ</text>
<text x="102.5" y="153.4">U2</text>
</g>
<g font-size="2.1" fill="#840000">
<text x="178" y="184">Sheet:</text>
<text x="178" y="186.7">File:</text>
<text x="184.1" y="186.7">AcrylicBadge.kicad_sch</text>
<text x="178" y="196.9">KiCad</text>
<text x="178" y="194.1">Size:</text>
<text x="184.7" y="194.1">A4</text>
<text x="185.7" y="196.9">E.D.A.</text>
<text x="193.3" y="196.9">8.0.8</text>
<text x="200" y="194.1">Date:</text>
<text x="263" y="194.3">Rev:</text>
<text x="263" y="196.9">Id:</text>
<text x="267.1" y="196.9">1/1</text>
</g>
<g font-size="1.8" fill="#840000">
<text x="35" y="11.9">1</text>
<text x="85" y="11.9">2</text>
<text x="135" y="11.9">3</text>
<text x="185" y="11.9">4</text>
<text x="235" y="11.9">5</text>
<text x="285" y="11.9">6</text>
<text x="174.9" y="28.7" transform="rotate(-90 174.9 28.7)">PWM_Red</text>
<text x="196.5" y="28.7" transform="rotate(-90 196.5 28.7)">PWM_Green</text>
<text x="216.9" y="28.7" transform="rotate(-90 216.9 28.7)">PWM_Blue</text>
<text x="10.3" y="35.9">A</text>
<text x="285.3" y="35.9">A</text>
<text x="57.3" y="41.6">mosi</text>
<text x="57.3" y="36.5">PWM_Red</text>
<text x="57.3" y="39.1">PWM_Green</text>
<text x="57.3" y="46.7">sck</text>
<text x="57.3" y="44.1">miso</text>
<text x="57.3" y="72.1">reset</text>
<text x="10.3" y="85.9">B</text>
<text x="285.3" y="85.9">B</text>
<text x="58.6" y="92.4">PWM_Blue</text>
<text x="170.5" y="92.4">LiPo+</text>
<text x="10.3" y="135.9">C</text>
<text x="285.3" y="135.9">C</text>
<text x="46.1" y="163.5">LiPo+</text>
<text x="10.3" y="185.9">D</text>
<text x="285.3" y="185.9">D</text>
<text x="35" y="199.9">1</text>
<text x="85" y="199.9">2</text>
<text x="135" y="199.9">3</text>
<text x="185" y="199.9">4</text>
<text x="235" y="199.9">5</text>
<text x="285" y="199.9">6</text>
</g>
<g font-size="1.8" fill="#006464">
<text x="55.1" y="16.1">+5V</text>
<text x="65" y="17.4">JS202011SCQN</text>
<text x="71.1" y="14.8">S4</text>
<text x="165.6" y="23.7">+5V</text>
<text x="187.2" y="23.7">+5V</text>
<text x="206.2" y="23.7">+5V</text>
<text x="226.6" y="23.7">+5V</text>
<text x="248.2" y="23.7">+5V</text>
<text x="267.2" y="23.7">+5V</text>
<text x="24.6" y="33.9">AREF</text>
<text x="37.7" y="32.3" transform="rotate(-90 37.7 32.3)">VCC</text>
<text x="40.2" y="33.4" transform="rotate(-90 40.2 33.4)">AVCC</text>
<text x="45.1" y="33.9">PB0</text>
<text x="78.7" y="35.7">C2</text>
<text x="45.1" y="36.4">PB1</text>
<text x="45.1" y="39">PB2</text>
<text x="45.1" y="41.5">PB3</text>
<text x="77.8" y="38.2">20pf</text>
<text x="154.4" y="39.7">4k7</text>
<text x="154.4" y="37.2">R13</text>
<text x="170.2" y="41.5">Q1</text>
<text x="176" y="39.7">4k7</text>
<text x="176" y="37.2">R14</text>
<text x="191.8" y="41.5">Q2</text>
<text x="195.1" y="39.7">4k7</text>
<text x="195.1" y="37.2">R15</text>
<text x="210.8" y="41.5">Q3</text>
<text x="215.4" y="39.7">4k7</text>
<text x="215.4" y="37.2">R16</text>
<text x="231.1" y="41.5">Q4</text>
<text x="237" y="39.7">4k7</text>
<text x="237" y="37.2">R17</text>
<text x="252.7" y="41.5">Q5</text>
<text x="256" y="39.7">4k7</text>
<text x="256" y="37.2">R18</text>
<text x="271.8" y="41.5">Q6</text>
<text x="45.1" y="44">PB4</text>
<text x="45.1" y="46.6">PB5</text>
<text x="105.9" y="46.6">+5V</text>
<text x="170.2" y="44">BC847</text>
<text x="191.8" y="44">BC847</text>
<text x="210.8" y="44">BC847</text>
<text x="231.1" y="44">BC847</text>
<text x="252.7" y="44">BC847</text>
<text x="271.8" y="44">BC847</text>
<text x="38.2" y="49.1">XTAL1/PB6</text>
<text x="38.2" y="51.7">XTAL2/PB7</text>
<text x="76.2" y="49.1">Y1</text>
<text x="76.2" y="51.7">CrystalABLS-8.000MHZ-B2-T</text>
<text x="126.8" y="52.9">TL3305CF260QG</text>
<text x="133.3" y="50.4">S1</text>
<text x="45.1" y="56.7">PC0</text>
<text x="45.1" y="59.3">PC1</text>
<text x="101.6" y="58">470</text>
<text x="101.6" y="55.5">R29</text>
<text x="110.5" y="58">470</text>
<text x="110.5" y="55.5">R30</text>
<text x="119.4" y="58">470</text>
<text x="119.4" y="55.5">R31</text>
<text x="45.1" y="61.8">PC2</text>
<text x="45.1" y="64.4">PC3</text>
<text x="77.8" y="63.6">20pf</text>
<text x="78.7" y="61.1">C1</text>
<text x="126.8" y="65.6">TL3305CF260QG</text>
<text x="133.3" y="63.1">S2</text>
<text x="170.2" y="60.6">R1</text>
<text x="170.2" y="63.1">100</text>
<text x="180.3" y="60.6">R2</text>
<text x="180.3" y="63.1">150</text>
<text x="189.2" y="60.6">R3</text>
<text x="189.2" y="63.1">150</text>
<text x="199.4" y="60.6">R4</text>
<text x="199.4" y="63.1">100</text>
<text x="208.3" y="60.6">R5</text>
<text x="208.3" y="63.1">150</text>
<text x="218.4" y="60.6">R6</text>
<text x="218.4" y="63.1">150</text>
<text x="227.3" y="60.6">R7</text>
<text x="227.3" y="63.1">100</text>
<text x="236.2" y="60.6">R8</text>
<text x="236.2" y="63.1">150</text>
<text x="246.4" y="60.6">R9</text>
<text x="246.4" y="63.1">150</text>
<text x="256.5" y="63.1">100</text>
<text x="256.5" y="60.6">R10</text>
<text x="265.4" y="63.1">150</text>
<text x="265.4" y="60.6">R11</text>
<text x="275.6" y="63.1">150</text>
<text x="275.6" y="60.6">R12</text>
<text x="38" y="72">~{RESET}/PC6</text>
<text x="45.1" y="66.9">PC4</text>
<text x="45.1" y="69.4">PC5</text>
<text x="86.9" y="66.9">GND</text>
<text x="171.5" y="69.8">D1</text>
<text x="181.6" y="69.8">D2</text>
<text x="190.5" y="69.8">D3</text>
<text x="200.7" y="69.8">D4</text>
<text x="209.6" y="69.8">D5</text>
<text x="219.7" y="69.8">D6</text>
<text x="228.6" y="69.8">D7</text>
<text x="237.5" y="69.8">D8</text>
<text x="247.7" y="69.8">D9</text>
<text x="257.8" y="69.8">D10</text>
<text x="266.7" y="69.8">D11</text>
<text x="276.9" y="69.8">D12</text>
<text x="24.6" y="77.1">PE0</text>
<text x="45.1" y="77.1">PD0</text>
<text x="133.3" y="75.8">S3</text>
<text x="171.5" y="72.3">red</text>
<text x="181.6" y="72.3">green</text>
<text x="190.5" y="72.3">blue</text>
<text x="200.7" y="72.3">red</text>
<text x="209.6" y="72.3">green</text>
<text x="219.7" y="72.3">blue</text>
<text x="228.6" y="72.3">red</text>
<text x="237.5" y="72.3">green</text>
<text x="247.7" y="72.3">blue</text>
<text x="257.8" y="72.3">red</text>
<text x="266.7" y="72.3">green</text>
<text x="276.9" y="72.3">blue</text>
<text x="24.6" y="82.1">PE2</text>
<text x="24.6" y="79.6">PE1</text>
<text x="45.1" y="79.6">PD1</text>
<text x="45.1" y="82.1">PD2</text>
<text x="126.8" y="78.3">TL3305CF260QG</text>
<text x="24.6" y="84.7">PE3</text>
<text x="45.1" y="84.7">PD3</text>
<text x="45.1" y="87.2">PD4</text>
<text x="45.1" y="89.8">PD5</text>
<text x="213.9" y="84.7">GND</text>
<text x="265.2" y="89.8">LiPo</text>
<text x="267.4" y="87.2">J1</text>
<text x="270.4" y="89.8">+</text>
<text x="45.1" y="92.3">PD6</text>
<text x="45.1" y="94.8">PD7</text>
<text x="91.2" y="95.1">150060BS75000</text>
<text x="109" y="95.1">150060YS75000</text>
<text x="142.7" y="92.3">GND</text>
<text x="243.7" y="93.6">U5</text>
<text x="265.4" y="91.2">1</text>
<text x="37.7" y="98.6" transform="rotate(-90 37.7 98.6)">GND</text>
<text x="92.7" y="99.9">C3</text>
<text x="102.9" y="101.5">D13</text>
<text x="111.8" y="101.5">D14</text>
<text x="120.7" y="101.5">D15</text>
<text x="196.9" y="98.7">330</text>
<text x="196.9" y="96.1">R23</text>
<text x="238.8" y="96.1">CSD16406Q3</text>
<text x="39" y="105">ATmega328PB-AU</text>
<text x="39" y="102.5">U1</text>
<text x="131.4" y="107.5">MCP73833-xxx-UN</text>
<text x="139.6" y="105">U3</text>
<text x="211.7" y="107.5">BQ297xy</text>
<text x="214.5" y="105">U4</text>
<text x="34.8" y="113.9">GND</text>
<text x="86.9" y="110.1">GND</text>
<text x="101.6" y="112.6">470</text>
<text x="101.6" y="110.1">R22</text>
<text x="110.5" y="112.6">470</text>
<text x="110.5" y="110.1">R20</text>
<text x="119.4" y="112.6">470</text>
<text x="119.4" y="110.1">R21</text>
<text x="133.9" y="112.6">V_{DD}</text>
<text x="144.1" y="112.6">V_{BAT}</text>
<text x="208.8" y="112.6">BAT</text>
<text x="218.5" y="112.6">Cout</text>
<text x="227.8" y="110.1">GND</text>
<text x="133.9" y="117.7">STAT1</text>
<text x="166.4" y="115.2">C4</text>
<text x="198.1" y="115.2">C5</text>
<text x="208.8" y="117.7">V-</text>
<text x="216.8" y="118.9" transform="rotate(-90 216.8 118.9)">VSS</text>
<text x="218.5" y="117.7">Dout</text>
<text x="238.8" y="119">CSD16406Q3</text>
<text x="243.7" y="116.4">U6</text>
<text x="28" y="124.1">J4</text>
<text x="133.9" y="120.2">STAT2</text>
<text x="133.9" y="122.8">~{PG}</text>
<text x="141.7" y="120.2">THERM</text>
<text x="141.8" y="124" transform="rotate(-90 141.8 124)">V_{SS}</text>
<text x="142.7" y="122.8">PROG</text>
<text x="160.5" y="125.3">GND</text>
<text x="208.3" y="124.1">R24</text>
<text x="21.5" y="126.6">USB4125-GF-A</text>
<text x="156.2" y="126.6">R19</text>
<text x="156.2" y="129.1">1k</text>
<text x="208.3" y="126.6">2k2</text>
<text x="33.3" y="134.2">VBUS</text>
<text x="51.4" y="136.8">R28</text>
<text x="203.7" y="136.8">GND</text>
<text x="269" y="136.8">LiPo</text>
<text x="271.2" y="134.2">J2</text>
<text x="51.4" y="139.3">470</text>
<text x="138.9" y="139.3">GND</text>
<text x="269.2" y="138.2">1</text>
<text x="34.4" y="146.9">CC1</text>
<text x="34.4" y="149.5">CC2</text>
<text x="51.4" y="146.9">R27</text>
<text x="51.4" y="149.5">470</text>
<text x="63.5" y="148.2">GND</text>
<text x="22.5" y="152.7" transform="rotate(-90 22.5 152.7)">SHIELD</text>
<text x="30.1" y="152.7" transform="rotate(-90 30.1 152.7)">GND</text>
<text x="53.4" y="159.6">DFE252012F-2R2M=P2</text>
<text x="63.5" y="157.1">L1</text>
<text x="140.3" y="159.6">R26</text>
<text x="172" y="157.1">+5V</text>
<text x="23.4" y="167.2">GND</text>
<text x="81.5" y="163.4">LX</text>
<text x="81.5" y="166">EN</text>
<text x="121.4" y="163.4">PGND</text>
<text x="122.9" y="166">OUT</text>
<text x="139.8" y="162.2">750k</text>
<text x="150" y="167.2">100k</text>
<text x="150.5" y="164.7">R25</text>
<text x="179.1" y="163.4">PWR_FLAG</text>
<text x="58.2" y="171">C6</text>
<text x="81.5" y="168.5">VIN</text>
<text x="81.5" y="171">AGND</text>
<text x="121.9" y="168.5">RSET</text>
<text x="124.2" y="171">FB</text>
<text x="158.5" y="168.5">C8</text>
<text x="168.7" y="168.5">C7</text>
<text x="67.8" y="182.5">GND</text>
<text x="133.9" y="181.2">GND</text>
<text x="172" y="182.5">GND</text>
</g>
<g font-size="1.8" fill="#a90000">
<text x="36.6" y="27.4" transform="rotate(-90 36.6 27.4)">4</text>
<text x="39.1" y="28" transform="rotate(-90 39.1 28)">18</text>
<text x="21.5" y="32.8">20</text>
<text x="49.5" y="32.8">12</text>
<text x="49.5" y="35.3">13</text>
<text x="49.5" y="37.8">14</text>
<text x="49.5" y="40.4">15</text>
<text x="162.2" y="41.7">1</text>
<text x="167.4" y="38.8" transform="rotate(-90 167.4 38.8)">3</text>
<text x="183.8" y="41.7">1</text>
<text x="189" y="38.8" transform="rotate(-90 189 38.8)">3</text>
<text x="202.8" y="41.7">1</text>
<text x="208" y="38.8" transform="rotate(-90 208 38.8)">3</text>
<text x="223.1" y="41.7">1</text>
<text x="228.3" y="38.8" transform="rotate(-90 228.3 38.8)">3</text>
<text x="244.7" y="41.7">1</text>
<text x="249.9" y="38.8" transform="rotate(-90 249.9 38.8)">3</text>
<text x="263.8" y="41.7">1</text>
<text x="269" y="38.8" transform="rotate(-90 269 38.8)">3</text>
<text x="49.5" y="42.9">16</text>
<text x="49.5" y="45.5">17</text>
<text x="167.4" y="46.4" transform="rotate(-90 167.4 46.4)">2</text>
<text x="189" y="46.4" transform="rotate(-90 189 46.4)">2</text>
<text x="208" y="46.4" transform="rotate(-90 208 46.4)">2</text>
<text x="228.3" y="46.4" transform="rotate(-90 228.3 46.4)">2</text>
<text x="249.9" y="46.4" transform="rotate(-90 249.9 46.4)">2</text>
<text x="269" y="46.4" transform="rotate(-90 269 46.4)">2</text>
<text x="50.1" y="48">7</text>
<text x="50.1" y="50.5">8</text>
<text x="49.5" y="55.6">23</text>
<text x="49.5" y="58.2">24</text>
<text x="49.5" y="60.7">25</text>
<text x="49.5" y="63.2">26</text>
<text x="49.5" y="65.8">27</text>
<text x="49.5" y="68.3">28</text>
<text x="49.5" y="70.9">29</text>
<text x="22.2" y="75.9">3</text>
<text x="49.5" y="75.9">30</text>
<text x="21.5" y="81">19</text>
<text x="21.5" y="83.6">22</text>
<text x="22.2" y="78.5">6</text>
<text x="49.5" y="78.5">31</text>
<text x="49.5" y="81">32</text>
<text x="50.1" y="83.6">1</text>
<text x="50.1" y="86.1">2</text>
<text x="50.1" y="88.6">9</text>
<text x="49.5" y="91.2">10</text>
<text x="49.5" y="93.7">11</text>
<text x="36.6" y="101" transform="rotate(-90 36.6 101)">5</text>
<text x="131.4" y="111.5">1</text>
<text x="149.2" y="111.5">9</text>
<text x="206.3" y="111.5">5</text>
<text x="224.1" y="111.5">2</text>
<text x="131.4" y="116.6">3</text>
<text x="131.4" y="119.1">4</text>
<text x="149.2" y="119.1">8</text>
<text x="206.3" y="116.6">6</text>
<text x="224.1" y="116.6">3</text>
<text x="131.4" y="121.7">7</text>
<text x="149.2" y="121.7">6</text>
<text x="215.6" y="121.4" transform="rotate(-90 215.6 121.4)">4</text>
<text x="140.7" y="126.4" transform="rotate(-90 140.7 126.4)">5</text>
<text x="40.7" y="133.1">A9</text>
<text x="40.6" y="148.3">B5</text>
<text x="40.7" y="145.8">A5</text>
<text x="21.3" y="157.5" transform="rotate(-90 21.3 157.5)">S1</text>
<text x="29" y="158.1" transform="rotate(-90 29 158.1)">A12</text>
<text x="76.8" y="162.3">1</text>
<text x="76.8" y="164.8">2</text>
<text x="76.8" y="167.4">3</text>
<text x="130.1" y="167.4">6</text>
<text x="130.1" y="164.8">7</text>
<text x="130.1" y="162.3">8</text>
<text x="76.8" y="169.9">4</text>
<text x="130.1" y="169.9">5</text>
</g>
<text font-size="1.8" fill="#009600" x="100.1" y="96.6">150060VS75000</text>
<g font-size="1.8" fill="#0000c2">
<text x="98.9" y="125.8">Blue</text>
<text x="104.2" y="125.8">=&gt;</text>
<text x="108.6" y="125.8">Power</text>
<text x="115.4" y="125.8">good</text>
<text x="80.8" y="132">Only</text>
<text x="86.1" y="132">Blue</text>
<text x="91.4" y="132">=&gt;</text>
<text x="95.7" y="129.9">Green</text>
<text x="95.7" y="132">Standby</text>
<text x="99.4" y="127.9">Yellow</text>
<text x="102.2" y="129.9">=&gt;</text>
<text x="104.4" y="132">/</text>
<text x="106.5" y="127.9">=&gt;</text>
<text x="106.6" y="129.9">Charge</text>
<text x="106.9" y="132">Temperature</text>
<text x="110.9" y="127.9">Charging</text>
<text x="114.3" y="129.9">Complete</text>
<text x="119.7" y="132">Fault</text>
<text x="128.2" y="132">Timer</text>
<text x="134.5" y="132">Fault</text>
</g>
<g font-size="1.4" fill="#a90000">
<text x="61.6" y="21.3">1</text>
<text x="61.6" y="23.9">2</text>
<text x="81.9" y="21.3">4</text>
<text x="81.9" y="23.9">5</text>
<text x="61.6" y="26.4">3</text>
<text x="81.9" y="26.4">6</text>
<text x="127.7" y="55.6">1</text>
<text x="140.4" y="55.6">3</text>
<text x="127.7" y="60.7">2</text>
<text x="140.4" y="60.7">4</text>
<text x="127.7" y="68.3">1</text>
<text x="140.4" y="68.3">3</text>
<text x="127.7" y="73.4">2</text>
<text x="140.4" y="73.4">4</text>
<text x="127.7" y="81">1</text>
<text x="140.4" y="81">3</text>
<text x="127.7" y="86.1">2</text>
<text x="140.4" y="86.1">4</text>
<text x="235.6" y="100.1">1</text>
<text x="253.4" y="100.1">8</text>
<text x="235.6" y="102.6">2</text>
<text x="235.6" y="105.2">3</text>
<text x="253.4" y="107.7">5</text>
<text x="253.4" y="105.2">6</text>
<text x="253.4" y="102.6">7</text>
<text x="235.6" y="110.2">4</text>
<text x="235.6" y="122.9">1</text>
<text x="235.6" y="125.5">2</text>
<text x="253.4" y="125.5">7</text>
<text x="253.4" y="122.9">8</text>
<text x="235.6" y="128">3</text>
<text x="253.4" y="130.6">5</text>
<text x="253.4" y="128">6</text>
<text x="235.6" y="133.1">4</text>
<text x="57.8" y="162.3">1</text>
<text x="70.5" y="162.3">2</text>
</g>
</svg>
